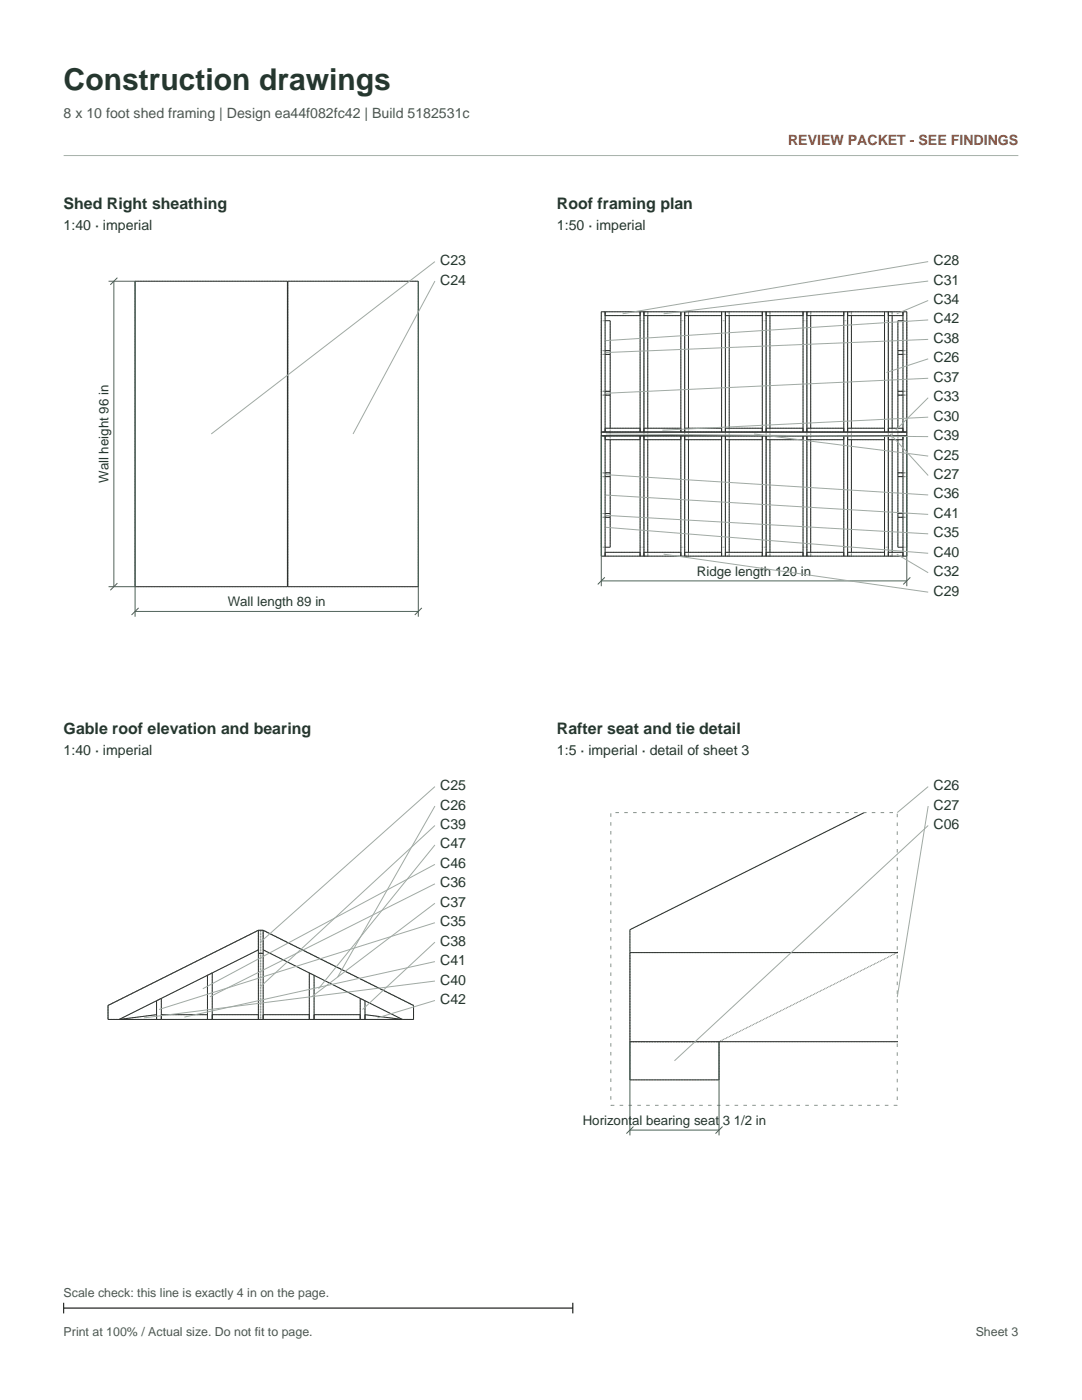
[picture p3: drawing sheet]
<svg xmlns="http://www.w3.org/2000/svg" width="216mm" height="279mm" viewBox="0 0 216 279" stroke-linecap="round" stroke-linejoin="round" font-family="sans-serif">
<path d="M12.7 31h190.5" fill="none" stroke="#a6b0a9" stroke-width=".2"/>
<g fill="none" stroke="#969b97" stroke-width=".2" stroke-dasharray=".2 .2" stroke-linecap="butt">
<path d="M27 56.1h30.4M57.4 56.1h26.1M120 78.9h1.8M120 78.1h1.8M120 78.9v-.8M120 78.1h.7M120 78.9h.7M120 78.1v.8M120 70.7h1.8M120 70h1.8M120 70.7v-.7M120 70h.7"/>
<path d="M120 70.7h.7M120 70v.7M120 78.9v7.3M120 78.1v-7.4M120 70.7v7.4M120 64h.7M120 70v-6M120 64v6M120 64v22.2M120 62.2v1.8M120.7 62.2v.8M120.7 64v22.2"/>
<path d="M120.7 62.2v1.8M120.7 62.2h-.7M120.7 64h-.7M121.8 78.9v-.8M121.8 70.7v-.7M121.8 78.1v-7.4M121.8 70v-6M127.7 62.2h-7M127.7 63h-7M127.7 62.2v.8M127.7 64v22.2M127.7 62.2v1.8"/>
<path d="M128.5 62.2v.8M128.5 64v22.2M128.5 62.2v1.8M128.5 62.2h-.8M128.5 64h-.8M128.5 62.2h.8M129.3 62.2v.8M129.3 63h-.8M129.3 62.2h-.8M129.3 63v-.8M135.9 62.2v.8M135.9 63h-6.6"/>
<path d="M135.9 62.2h-6.6M135.9 64v22.2M135.9 62.2v1.8M136.6 62.2v.8M136.6 64v22.2M136.6 62.2v1.8M136.6 62.2h-.7M136.6 64h-.7M136.6 62.2h.8M137.4 62.2v.8M137.4 63h-.8M137.4 62.2h-.8"/>
<path d="M137.4 63v-.8M144 62.2v.8M144 63h-6.6M144 62.2h-6.6M144 64v22.2M144 62.2v1.8M144.7 62.2v.8M144.7 64v22.2M144.7 62.2v1.8M144.7 62.2h-.7M144.7 64h-.7M144.7 62.2h.8"/>
<path d="M145.5 62.2v.8M145.5 63h-.8M145.5 62.2h-.8M145.5 63v-.8M152.1 62.2v.8M152.1 63h-6.6M152.1 62.2h-6.6M152.1 64v22.2M152.1 62.2v1.8M152.9 62.2v.8M152.9 64v22.2M152.9 62.2v1.8"/>
<path d="M152.9 62.2h-.8M152.9 64h-.8M152.9 62.2h.7M153.6 62.2v.8M153.6 63h-.7M153.6 62.2h-.7M153.6 63v-.8M160.2 62.2v.8M160.2 63h-6.6M160.2 62.2h-6.6M160.2 64v22.2M160.2 62.2v1.8"/>
<path d="M161 62.2v.8M161 64v22.2M161 62.2v1.8M161 62.2h-.8M161 64h-.8M161 62.2h.8M161.8 62.2v.8M161.8 63h-.8M161.8 62.2h-.8M161.8 63v-.8M168.4 62.2v.8M168.4 63h-6.6"/>
<path d="M168.4 62.2h-6.6M168.4 64v22.2M168.4 62.2v1.8M169.1 62.2v.8M169.1 64v22.2M169.1 62.2v1.8M169.1 62.2h-.7M169.1 64h-.7M169.1 62.2h.8M169.9 62.2v.8M169.9 63h-.8M169.9 62.2h-.8"/>
<path d="M169.9 63v-.8M176.5 62.2v.8M176.5 63h-6.6M176.5 62.2h-6.6M176.5 64v22.2M176.5 62.2v1.8M177.3 62.2v.8M177.3 64v22.2M177.3 62.2v1.8M177.3 62.2h-.8M177.3 64h-.8M177.3 62.2h.7"/>
<path d="M178 62.2v.8M178 63h-.7M178 62.2h-.7M178 63v-.8M179.2 78.9h1.7M179.2 78.1h1.7M179.2 78.9v-.8M179.2 70.7h1.7M179.2 70h1.7M179.2 70.7v-.7M179.2 78.1v-7.4M179.2 70v-6"/>
<path d="M180.2 62.2v.8M180.2 63h-2.2M180.2 62.2h-2.2M180.2 78.1h.7M180.2 78.9h.7M180.2 70h.7M180.2 70.7h.7M180.2 64h.7M180.2 64v22.2M180.2 62.2v1.8M180.9 78.9v-.8M180.9 78.1v.8"/>
<path d="M180.9 70.7v-.7M180.9 70v.7M180.9 78.9v7.3M180.9 78.1v-7.4M180.9 70.7v7.4M180.9 70v-6M180.9 64v6M180.9 64v22.2M180.9 62.2v1.8M180.9 62.2h-.7M180.9 64h-.7M120 95.1h1.8"/>
<path d="M120 94.4h1.8M120 95.1v-.7M120 94.4h.7M120 95.1h.7M120 94.4v.7M120 95.1v7.4M120 87h1.8M120 94.4v-7.4M120 87v7.4M120 86.2h1.8M120 86.2v-7.3M120 87v-.8"/>
<path d="M120 86.2v.8M120 86.2h.7M120 87h60.9M120 86.2h60.9M120.7 85.5v.7M120.7 87.7h7M120.7 87h7M120.7 87.7v-.7M120.7 87h-.7M121.8 95.1v-.7M121.8 94.4v-7.4M121.8 87v.7"/>
<path d="M121.8 86.2v-7.3M121.8 85.5v.7M121.8 87v-.8M121.8 86.2v.8M127.7 85.5h-7M127.7 86.2h-7M127.7 85.5v.7M127.7 87.7v-.7M127.7 86.2h.8M128.5 85.5v.7M128.5 87.7h7.4M128.5 87h7.4"/>
<path d="M128.5 87.7v-.7M128.5 87h-.8M129.3 87.7v-2.2M135.9 85.5h-7.4M135.9 86.2h-7.4M135.9 85.5v.7M135.9 87.7v-.7M135.9 86.2h.7M136.6 85.5v.7M136.6 87.7h7.4M136.6 87h7.4M136.6 87.7v-.7"/>
<path d="M136.6 87h-.7M137.4 87.7v-2.2M144 85.5h-7.4M144 86.2h-7.4M144 85.5v.7M144 87.7v-.7M144 86.2h.7M144.7 85.5v.7M144.7 87.7h7.4M144.7 87h7.4M144.7 87.7v-.7M144.7 87h-.7"/>
<path d="M145.5 87.7v-2.2M152.1 85.5h-7.4M152.1 86.2h-7.4M152.1 85.5v.7M152.1 87.7v-.7M152.1 86.2h.8M152.9 85.5v.7M152.9 87.7h7.3M152.9 87h7.3M152.9 87.7v-.7M152.9 87h-.8M153.6 87.7v-2.2"/>
<path d="M160.2 85.5h-7.3M160.2 86.2h-7.3M160.2 85.5v.7M160.2 87.7v-.7M160.2 86.2h.8M161 85.5v.7M161 87.7h7.4M161 87h7.4M161 87.7v-.7M161 87h-.8M161.8 87.7v-2.2M168.4 85.5h-7.4"/>
<path d="M168.4 86.2h-7.4M168.4 85.5v.7M168.4 87.7v-.7M168.4 86.2h.7M169.1 85.5v.7M169.1 87.7h7.4M169.1 87h7.4M169.1 87.7v-.7M169.1 87h-.7M169.9 87.7v-2.2M176.5 85.5h-7.4M176.5 86.2h-7.4"/>
<path d="M176.5 85.5v.7M176.5 87.7v-.7M176.5 86.2h.8M177.3 85.5v.7M177.3 87.7h2.9M177.3 87h2.9M177.3 87.7v-.7M177.3 87h-.8M178 87.7v-2.2M179.2 95.1h1.7M179.2 94.4h1.7M179.2 95.1v-.7"/>
<path d="M179.2 87h1.7M179.2 94.4v-7.4M179.2 87v.7M179.2 86.2h1.7M179.2 86.2v-7.3M179.2 85.5v.7M179.2 87v-.8M179.2 86.2v.8M180.2 85.5h-2.9M180.2 86.2h-2.9M180.2 85.5v.7M180.2 87.7v-.7"/>
<path d="M180.2 94.4h.7M180.2 95.1h.7M180.2 86.2h.7M180.9 95.1v-.7M180.9 94.4v.7M180.9 95.1v7.4M180.9 94.4v-7.4M180.9 87v7.4M180.9 86.2v-7.3M180.9 87v-.8M180.9 86.2v.8M180.9 87h-.7"/>
<path d="M27 117.1v-61M27 117.1h30.4M57.4 117.1v-61M57.4 117.1h26.1M83.5 117.1v-61M120 103.2h1.8M120 102.5h1.8M120 103.2v-.7M120 102.5h.7M120 103.2h.7M120 102.5v.7M120 102.5v-7.4"/>
<path d="M120 109.2h.7M120 109.2v-6M120 103.2v6M120 109.2v-22.2M120 111v-1.8M120 111h.7M120.7 111h7M120.7 110.2h7M120.7 111v-.8M120.7 109.2v-22.2M120.7 111v-1.8M121.8 103.2v-.7"/>
<path d="M121.8 102.5v-7.4M121.8 109.2v-6M127.7 111v-.8M127.7 109.2v-22.2M127.7 111v-1.8M127.7 111h.8M127.7 109.2h.8M128.5 110.2h.8M128.5 111h.8M128.5 111v-.8M128.5 109.2v-22.2M128.5 111v-1.8"/>
<path d="M128.5 111v-48.8M129.3 111v-.8M129.3 110.2h6.6M129.3 111h6.6M129.3 111v-48.8M135.9 111v-.8M135.9 109.2v-22.2M135.9 111v-1.8M135.9 111h.7M135.9 109.2h.7M136.6 110.2h.8M136.6 111h.8"/>
<path d="M136.6 111v-.8M136.6 109.2v-22.2M136.6 111v-1.8M136.6 111v-48.8M137.4 111v-.8M137.4 110.2h6.6M137.4 111h6.6M137.4 111v-48.8M144 111v-.8M144 109.2v-22.2M144 111v-1.8M144 111h.7"/>
<path d="M144 109.2h.7M144.7 110.2h.8M144.7 111h.8M144.7 111v-.8M144.7 109.2v-22.2M144.7 111v-1.8M144.7 111v-48.8M145.5 111v-.8M145.5 110.2h6.6M145.5 111h6.6M145.5 111v-48.8M152.1 111v-.8"/>
<path d="M152.1 109.2v-22.2M152.1 111v-1.8M152.1 111h.8M152.1 109.2h.8M152.9 110.2h.7M152.9 111h.7M152.9 111v-.8M152.9 109.2v-22.2M152.9 111v-1.8M152.9 111v-48.8M153.6 111v-.8M153.6 110.2h6.6"/>
<path d="M153.6 111h6.6M153.6 111v-48.8M160.2 111v-.8M160.2 109.2v-22.2M160.2 111v-1.8M160.2 111h.8M160.2 109.2h.8M161 110.2h.8M161 111h.8M161 111v-.8M161 109.2v-22.2M161 111v-1.8"/>
<path d="M161 111v-48.8M161.8 111v-.8M161.8 110.2h6.6M161.8 111h6.6M161.8 111v-48.8M168.4 111v-.8M168.4 109.2v-22.2M168.4 111v-1.8M168.4 111h.7M168.4 109.2h.7M169.1 110.2h.8M169.1 111h.8"/>
<path d="M169.1 111v-.8M169.1 109.2v-22.2M169.1 111v-1.8M169.1 111v-48.8M169.9 111v-.8M169.9 110.2h6.6M169.9 111h6.6M169.9 111v-48.8M176.5 111v-.8M176.5 109.2v-22.2M176.5 111v-1.8M176.5 111h.8"/>
<path d="M176.5 109.2h.8M177.3 110.2h.7M177.3 111h.7M177.3 111v-.8M177.3 109.2v-22.2M177.3 111v-1.8M177.3 111v-48.8M178 111v-.8M178 110.2h2.2M178 111h2.2M178 111v-48.8M179.2 103.2h1.7"/>
<path d="M179.2 102.5h1.7M179.2 103.2v-.7M179.2 102.5v-7.4M179.2 109.2v-6M180.2 111v-.8M180.2 102.5h.7M180.2 103.2h.7M180.2 109.2h.7M180.2 109.2v-22.2M180.2 111v-1.8M180.2 111h.7M180.9 103.2v-.7"/>
<path d="M180.9 102.5v.7M180.9 102.5v-7.4M180.9 109.2v-6M180.9 103.2v6M180.9 109.2v-22.2M180.9 111v-1.8M31.2 199.7v3.8M31.2 199.7l1-.5M32.2 199.2l-1 .5M41.4 194.6v8.9M41.4 194.6l1-.4M42.4 194.2l-1 .4"/>
<path d="M51.6 190.3v13.2M51.6 185.7l-30 15M51.6 189.6v-3.9M51.6 190.3v-4.6M51.6 185.7h.9M51.6 190.3h.9M52 185.7h-.4M52.5 190.3h-.9M52.5 185.7h-.5M52.5 189.6v-3.9M52.5 190.3v-4.6M61.7 194.2v9.3"/>
<path d="M62.7 194.6l-1-.4M71.9 199.2v4.3M72.8 199.7l-.9-.5M125.7 185.5l46.8-23.4M125.7 190.1h53.4M21.6 203.5h30.4M21.6 200.7v2.8M21.6 203.5v-2.8M21.6 200.7l30-15M21.6 203.5h2.2M23.8 203.5h7.4M23.8 203.5l27.8-13.9"/>
<path d="M31.2 203.5h1M31.2 203.5v-1M31.2 202.5l-7.4 1M32.2 203.5v-4.3M32.2 203.5h9.2M32.2 202.5v1M41.4 203.5h1M41.4 203.5v-1M41.4 202.5h-9.2M42.4 203.5v-9.3M42.4 203.5h9.2M42.4 202.5v1"/>
<path d="M51.6 203.5v-1M51.6 202.5h-9.2M51.6 203.5h.9M52 203.5v-17.8M52 203.5h30.5M52.5 203.5h9.2M52.5 202.5v1M52.5 203.5v-13.2M61.7 203.5h1M61.7 203.5v-1M61.7 202.5h-9.2M62.7 203.5v-8.9"/>
<path d="M62.7 203.5h9.2M62.7 202.5v1M71.9 203.5h.9M71.9 203.5v-1M71.9 202.5h-9.2M72.8 203.5v-3.8M72.8 203.5h7.5M72.8 202.5v1M80.3 203.5l-7.5-1M80.3 203.5l-27.8-13.9M82.5 200.7l-30-15M82.5 203.5v-2.8"/>
<path d="M82.5 203.5h-2.2M125.7 215.5v-7.6M125.7 207.9h17.8M125.7 215.5h17.8M125.7 207.9v-22.4M125.7 207.9v-17.8M125.7 207.9h53.4M143.5 215.5v-7.6M143.5 207.9l35.6-17.8M143.5 207.9l35.5-17.8"/>
</g>
<g fill="none" stroke="#2d302e" stroke-width=".2">
<path d="M27 56.1h30.4v61h-30.4zM57.4 56.1h26.1v61h-26.1zM120 62.2h60.9v48.8h-60.9zM120.7 63h7M120.7 62.2v24M120.7 64h1.1v21.5M120.7 78.1h1.1M120.7 78.9h1.1M120.7 70h1.1M120.7 70.7h1.1M127.7 62.2v24M128.5 63h7.4"/>
<path d="M128.5 62.2v24M129.3 63v22.5M135.9 62.2v24M136.6 63h7.4M136.6 62.2v24M137.4 63v22.5M144 62.2v24M144.7 63h7.4M144.7 62.2v24M145.5 63v22.5M152.1 62.2v24M152.9 63h7.3"/>
<path d="M152.9 62.2v24M153.6 63v22.5M160.2 62.2v24M161 63h7.4M161 62.2v24M161.8 63v22.5M168.4 62.2v24M169.1 63h7.4M169.1 62.2v24M169.9 63v22.5M176.5 62.2v24M177.3 63h2.9"/>
<path d="M177.3 62.2v24M178 63v22.5M179.2 78.1h1M179.2 78.9h1M179.2 70h1M179.2 70.7h1M180.2 62.2v24M180.2 64h-1v21.5M120 86.2h60.9M120 87h60.9M120.7 87v24M120.7 85.5h7"/>
<path d="M120.7 87.7h7M120.7 94.4h1.1M120.7 95.1h1.1M121.8 87.7v21.5h-1.1M127.7 87v24M128.5 87v24M128.5 85.5h7.4M128.5 87.7h7.4M129.3 87.7v22.5M135.9 87v24M136.6 87v24M136.6 85.5h7.4"/>
<path d="M136.6 87.7h7.4M137.4 87.7v22.5M144 87v24M144.7 87v24M144.7 85.5h7.4M144.7 87.7h7.4M145.5 87.7v22.5M152.1 87v24M152.9 87v24M152.9 85.5h7.3M152.9 87.7h7.3M153.6 87.7v22.5"/>
<path d="M160.2 87v24M161 87v24M161 85.5h7.4M161 87.7h7.4M161.8 87.7v22.5M168.4 87v24M169.1 87v24M169.1 85.5h7.4M169.1 87.7h7.4M169.9 87.7v22.5M176.5 87v24M177.3 87v24"/>
<path d="M177.3 85.5h2.9M177.3 87.7h2.9M178 87.7v22.5M179.2 94.4h1M179.2 95.1h1M179.2 87.7v21.5h1M180.2 87v24M120.7 110.2h7M120.7 102.5h1.1M120.7 103.2h1.1M128.5 110.2h7.4M136.6 110.2h7.4"/>
<path d="M144.7 110.2h7.4M152.9 110.2h7.3M161 110.2h7.4M169.1 110.2h7.4M177.3 110.2h2.9M179.2 102.5h1M179.2 103.2h1M172.5 162.1l-46.8 23.4v30h17.8v-7.6M31.2 199.7v3.8M32.2 199.2v4.3M41.4 194.6v8.9M42.4 194.2v9.3"/>
<path d="M51.6 185.7l-30 15v2.8h60.9v-2.8l-30-15M51.6 189.6l-27.8 13.9 7.4-1M51.6 185.7v17.8M51.6 185.7h.9M51.6 190.3h.9M52.5 189.6l27.8 13.9-7.5-1M52.5 185.7v17.8M61.7 194.2v9.3M62.7 194.6v8.9M71.9 199.2v4.3M72.8 199.7v3.8M125.7 190.1h53.3"/>
<path d="M32.2 202.5h9.2M42.4 202.5h9.2M52.5 202.5h9.2M62.7 202.5h9.2M125.7 207.9h53.4"/>
</g>
<g fill="none" stroke="#486557" stroke-width=".2">
<path d="M21.7 56.1h5.3v67M22.7 56.1v61M23.4 55.4l-1.4 1.4M83.5 56.1v67M120 87v30M180.9 87v30M21.7 117.1h5.3M23.4 116.4l-1.4 1.4M120 115.9h60.9M120.7 115.2l-1.4 1.4M181.6 115.2l-1.4 1.4M27 122h56.5"/>
<path d="M27.7 121.3l-1.5 1.4M84.2 121.3l-1.4 1.4M125.7 207.9v18.7M143.5 207.9v18.7M125.7 225.5h17.8M126.4 224.8l-1.4 1.4M144.2 224.8l-1.4 1.4"/>
</g>
<g fill="none" stroke="#a0aaa3" stroke-width=".2">
<path d="M86.8 52.2l-44.6 34.4M86.8 56.1l-16.4 30.5M185.2 52.2l-61 10.4M185.2 56.1l-52.8 6.5M185.2 60l-6.3 2.6M185.2 63.9l-64.3 4.1M185.2 67.7l-64.3 2.7M185.2 71.6l-8.3 2.7M185.2 75.5l-64.3 3M185.2 79.4l-6.5 6.5M120.9 86.6l64.3 .5M120.9 94.7l64.3 4.1"/>
<path d="M120.9 98.8l64.3 3.9M150.5 86.6l34.7 4.4M177.6 86.6l7.6 8.3M185.2 83.3l-53 2.6M120.9 102.9l64.3 3.6M120.9 105.2l64.3 5.2M132.4 110.6l52.8 7.6M178.9 110.6l6.3 3.7M86.8 157l-34.8 31M185.2 157l-6.2 5.2M86.8 160.9l-19.4 34.1M86.8 164.7l-34.8 32.2"/>
<path d="M86.8 168.6l-23.2 28.7M86.8 172.5l-46.3 24.8M86.8 176.4l-44.9 22.5M185.2 160.9l-6.2 38.1M185.2 164.7l-50.6 47M86.8 180.3l-24.6 18.6M86.8 184.1l-55.1 17.4M86.8 188l-14.5 13.5M86.8 191.9l-50 11.1M86.8 195.8l-58 7.3M86.8 199.7l-11.5 3.4"/>
</g>
<path d="M121.9 162.2h57.1v58.4h-57.1z" fill="none" stroke="#87968b" stroke-width=".2" stroke-dasharray=".7 1.1" stroke-linecap="butt"/>
<path d="M12.7 260v2.1M114.3 260v2.1M12.7 261.1h101.6" fill="none" stroke="#000" stroke-width=".21"/>
<text font-size="6" fill="#25372f" x="12.7" y="18">Construction drawings</text>
<g font-size="3.2" fill="#25372f">
<text x="12.7" y="41.6">Shed Right sheathing</text>
<text x="111.1" y="41.6">Roof framing plan</text>
<text x="12.7" y="146.4">Gable roof elevation and bearing</text>
<text x="111.1" y="146.4">Rafter seat and tie detail</text>
</g>
<text font-size="2.8" fill="#4d5752" x="12.7" y="23.6">8 x 10 foot shed framing | Design ea44f082fc42 | Build 5182531c</text>
<text font-size="2.8" fill="#9d492e" x="157.3" y="28.9">REVIEW PACKET - SEE FINDINGS</text>
<g font-size="2.8" fill="#25372f">
<text x="12.7" y="45.9">1:40 · imperial</text>
<text x="111.1" y="45.9">1:50 · imperial</text>
<text x="87.8" y="52.9">C23</text>
<text x="186.3" y="52.9">C28</text>
<text x="87.8" y="56.8">C24</text>
<text x="186.3" y="56.8">C31</text>
<text x="186.3" y="60.7">C34</text>
<text x="186.3" y="64.6">C42</text>
<text x="186.3" y="68.4">C38</text>
<text x="186.3" y="72.3">C26</text>
<text x="186.3" y="76.2">C37</text>
<text x="186.3" y="80.1">C33</text>
<text x="186.3" y="84">C30</text>
<text x="186.3" y="87.8">C39</text>
<text x="186.3" y="91.7">C25</text>
<text x="186.3" y="95.6">C27</text>
<text x="186.3" y="99.5">C36</text>
<text x="186.3" y="103.4">C41</text>
<text x="186.3" y="107.2">C35</text>
<text x="186.3" y="111.1">C40</text>
<text x="186.3" y="115">C32</text>
<text x="186.3" y="118.9">C29</text>
<text x="12.7" y="150.6">1:40 · imperial</text>
<text x="111.1" y="150.6">1:5 · imperial · detail of sheet 3</text>
<text x="87.8" y="157.7">C25</text>
<text x="87.8" y="161.6">C26</text>
<text x="186.3" y="157.7">C26</text>
<text x="186.3" y="161.6">C27</text>
<text x="87.8" y="165.5">C39</text>
<text x="186.3" y="165.5">C06</text>
<text x="87.8" y="169.3">C47</text>
<text x="87.8" y="173.2">C46</text>
<text x="87.8" y="177.1">C36</text>
<text x="87.8" y="181">C37</text>
<text x="87.8" y="184.9">C35</text>
<text x="87.8" y="188.7">C38</text>
<text x="87.8" y="192.6">C41</text>
<text x="87.8" y="196.5">C40</text>
<text x="87.8" y="200.4">C42</text>
</g>
<g font-size="2.6" fill="#25372f">
<text x="21.7" y="96.4" transform="rotate(-90 21.7 96.4)">Wall height 96 in</text>
<text x="139.1" y="114.9">Ridge length 120 in</text>
<text x="45.4" y="121">Wall length 89 in</text>
<text x="116.3" y="224.5">Horizontal bearing seat 3 1/2 in</text>
</g>
<g font-size="2.5" fill="#4d5752">
<text x="12.7" y="258.9">Scale check: this line is exactly 4 in on the page.</text>
<text x="12.7" y="266.7">Print at 100% / Actual size. Do not fit to page.</text>
<text x="194.7" y="266.7">Sheet 3</text>
</g>
</svg>
